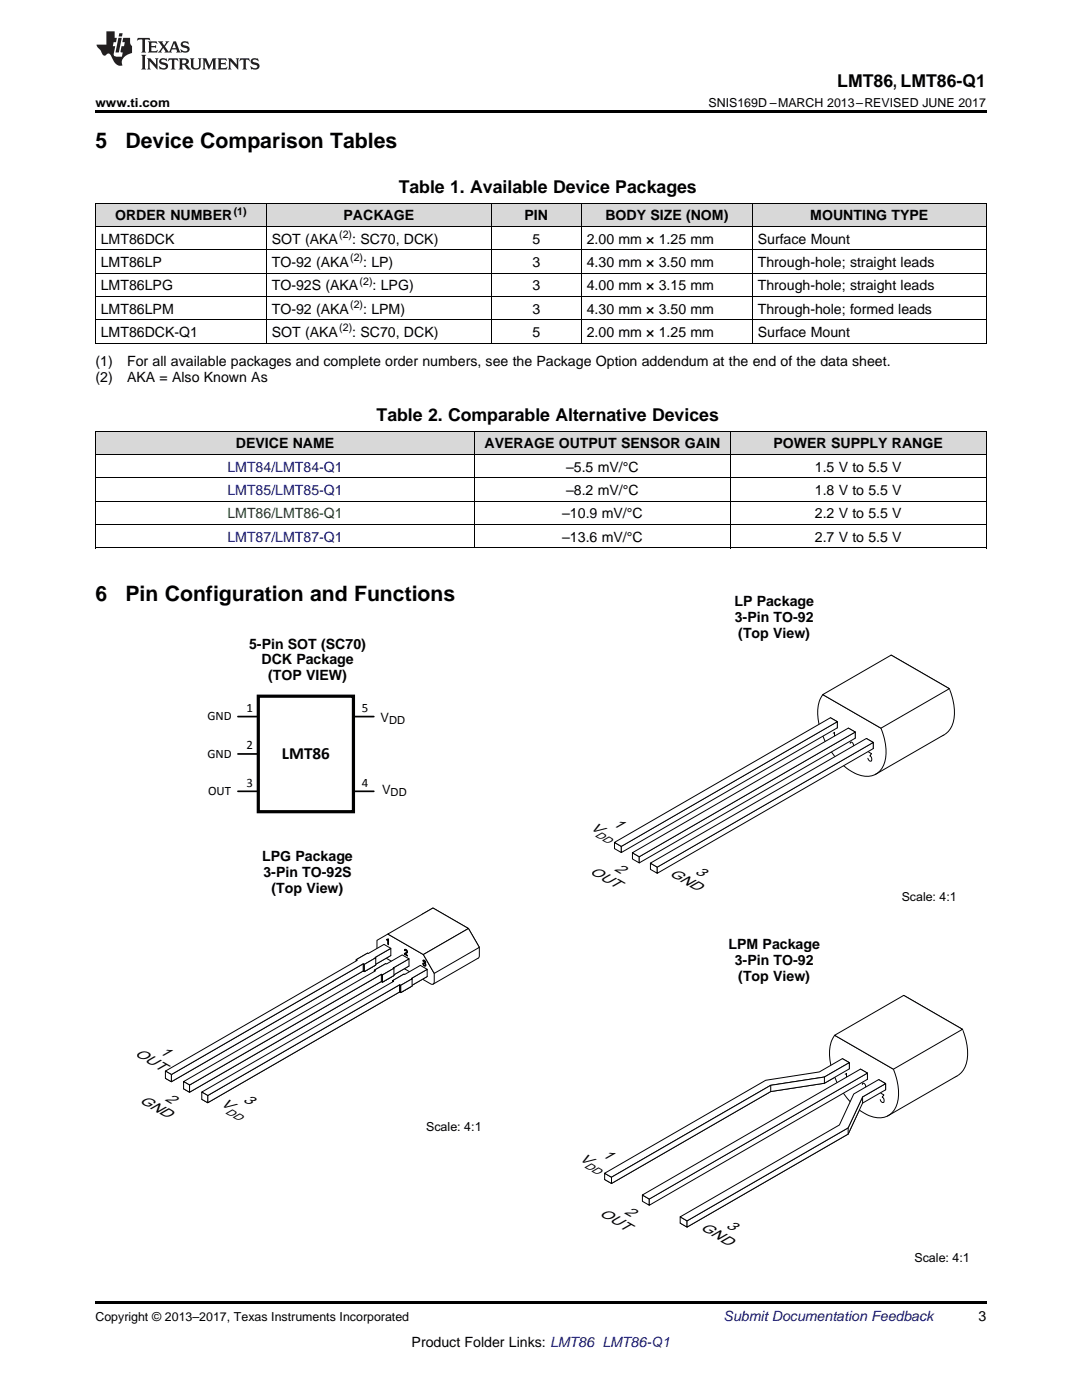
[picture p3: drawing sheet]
<svg xmlns="http://www.w3.org/2000/svg" width="216mm" height="279mm" viewBox="0 0 216 279" stroke-linecap="round" stroke-linejoin="round" font-family="sans-serif">
<g fill="#d8d8d8">
<path d="M19 86.1h75.7v4.7h-75.7z"/>
<path d="M94.7 86.1h51.1v4.7h-51.1z"/>
<path d="M145.8 86.1h51v4.7h-51z"/>
<path d="M19 40.6h34.2v4.6h-34.2z"/>
<path d="M53.2 40.6h44.8v4.6h-44.8z"/>
<path d="M98 40.6h18v4.6h-18z"/>
<path d="M116 40.6h34.1v4.6h-34.1z"/>
<path d="M150.1 40.6h46.7v4.6h-46.7z"/>
</g>
<path d="M19 259.7h177.8v.5h-177.8z" fill="#000"/>
<path d="M135.7 244.1l31.8-18.3 2.9-6.2 4.9-2.9 1.4 .8-4.6 2.6-2.9 6.2-32.1 18.6z" fill-rule="evenodd" fill="#fff"/>
<path d="M135.7 244.1l31.8-18.3 2.9-6.2 4.9-2.9 1.4 .8-4.6 2.6-2.9 6.2-32.1 18.6z" fill="none" stroke="#000" stroke-width=".2"/>
<path d="M171.7 213.4l1.4 .8v1.2l-1.4-.8z" fill-rule="evenodd" fill="#fff"/>
<path d="M171.7 213.4l1.4 .8v1.2l-1.4-.8z" fill="none" stroke="#000" stroke-width=".2"/>
<path d="M120.6 235.4l32.2-18.6 10.7-1.6 4.6-2.7 1.4 .8-5 2.9-10.7 1.6-31.8 18.4z" fill-rule="evenodd" fill="#fff"/>
<path d="M120.6 235.4l32.2-18.6 10.7-1.6 4.6-2.7 1.4 .8-5 2.9-10.7 1.6-31.8 18.4z" fill="none" stroke="#000" stroke-width=".2"/>
<path d="M180.3 198.7l11.8 6.7a10.5 10.5 0 0 1 .4 7.6 3.6 3.6 0 0 1-4.6 1.9 13.8 13.8 0 0 1-8.2-9.7 7.8 7.8 0 0 1 .6-6.5z" fill-rule="evenodd" fill="#fff"/>
<path d="M180.3 198.7l11.8 6.7a10.5 10.5 0 0 1 .4 7.6 3.6 3.6 0 0 1-4.6 1.9 13.8 13.8 0 0 1-8.2-9.7 7.8 7.8 0 0 1 .6-6.5z" fill="none" stroke="#000" stroke-width=".2"/>
<g fill="#fff">
<path d="M178.3 213.4l13.8-8-1 9.3-10.3 5.9z" fill-rule="evenodd"/>
<path d="M166.5 206.6l11.8 6.8a10.5 10.5 0 0 1 .4 7.6 3.6 3.6 0 0 1-4.5 1.9 13.8 13.8 0 0 1-8.3-9.7 7.8 7.8 0 0 1 .6-6.6z" fill-rule="evenodd"/>
</g>
<path d="M166.5 206.6l11.8 6.8a10.5 10.5 0 0 1 .4 7.6 3.6 3.6 0 0 1-4.5 1.9 13.8 13.8 0 0 1-8.3-9.7 7.8 7.8 0 0 1 .6-6.6z" fill="none" stroke="#000" stroke-width=".2"/>
<path d="M166.5 206.6l13.8-7.9 11.8 6.7-13.8 8z" fill-rule="evenodd" fill="#fff"/>
<path d="M166.5 206.6l13.8-7.9 11.8 6.7-13.8 8zM168.6 214.4l.3-.2v1.7M172.1 216.4v-.2a.56 .56 0 0 1 .6 .4 .56 .56 0 0 1-.1 .6l-.6 .5 .8 .4M175.8 218.2l.6 .3-.4 .5 .4 .3v.7l-.5-.1-.3-.5" fill="none" stroke="#000" stroke-width=".2"/>
<path d="M175.3 215.5l1.4 .8v1.2l-1.4-.8z" fill-rule="evenodd" fill="#fff"/>
<path d="M175.3 215.5l1.4 .8v1.2l-1.4-.8z" fill="none" stroke="#000" stroke-width=".2"/>
<path d="M135.7 242.9l1.4 .7v1.3l-1.4-.8z" fill-rule="evenodd" fill="#fff"/>
<path d="M135.7 242.9l1.4 .7v1.3l-1.4-.8z" fill="none" stroke="#000" stroke-width=".2"/>
<path d="M120.6 234.1l1.4 .8v1.3l-1.4-.8z" fill-rule="evenodd" fill="#fff"/>
<path d="M120.6 234.1l1.4 .8v1.3l-1.4-.8z" fill="none" stroke="#000" stroke-width=".2"/>
<path d="M171.7 213.4l1.4 .8v1.2l-1.4-.8z" fill-rule="evenodd" fill="#fff"/>
<path d="M171.7 213.4l1.4 .8v1.2l-1.4-.8z" fill="none" stroke="#000" stroke-width=".2"/>
<path d="M128.2 238.5l1.4 .8v1.2l-1.4-.8z" fill-rule="evenodd" fill="#fff"/>
<path d="M128.2 238.5l1.4 .8v1.2l-1.4-.8z" fill="none" stroke="#000" stroke-width=".2"/>
<path d="M129.6 239.3l43.5-25.2v1.3l-43.5 25.1z" fill-rule="evenodd" fill="#fff"/>
<path d="M129.6 239.3l43.5-25.2v1.3l-43.5 25.1z" fill="none" stroke="#000" stroke-width=".2"/>
<path d="M128.2 238.5l43.5-25.1 1.4 .8-43.5 25.1z" fill-rule="evenodd" fill="#fff"/>
<path d="M128.2 238.5l43.5-25.1 1.4 .8-43.5 25.1z" fill="none" stroke="#000" stroke-width=".2"/>
<path d="M168.1 211.3l1.4 .8v1.2l-1.4-.8z" fill-rule="evenodd" fill="#fff"/>
<path d="M168.1 211.3l1.4 .8v1.2l-1.4-.8zM191.1 214.7l-14 8" fill="none" stroke="#000" stroke-width=".2"/>
<path d="M120.6 234.1l32.2-18.5 10.7-1.7 4.6-2.6 1.4 .8-5 2.8-10.7 1.7-31.8 18.3z" fill-rule="evenodd" fill="#fff"/>
<path d="M120.6 234.1l32.2-18.5 10.7-1.7 4.6-2.6 1.4 .8-5 2.8-10.7 1.7-31.8 18.3z" fill="none" stroke="#000" stroke-width=".2"/>
<path d="M122 234.9l31.8-18.3 10.7-1.7 5-2.8v1.2l-5 2.9-10.7 1.6-31.8 18.4z" fill-rule="evenodd" fill="#fff"/>
<path d="M122 234.9l31.8-18.3 10.7-1.7 5-2.8v1.2l-5 2.9-10.7 1.6-31.8 18.4z" fill="none" stroke="#000" stroke-width=".2"/>
<path d="M137.1 243.6l32.1-18.5 2.9-6.2 4.6-2.6v1.2l-4.6 2.6-2.9 6.2-32.1 18.6z" fill-rule="evenodd" fill="#fff"/>
<path d="M137.1 243.6l32.1-18.5 2.9-6.2 4.6-2.6v1.2l-4.6 2.6-2.9 6.2-32.1 18.6z" fill="none" stroke="#000" stroke-width=".2"/>
<path d="M135.7 242.9l31.8-18.4 2.9-6.2 4.9-2.8 1.4 .8-4.6 2.6-2.9 6.2-32.1 18.5z" fill-rule="evenodd" fill="#fff"/>
<path d="M153.8 216.6v1.2M164.5 214.9v1.3M172.1 218.9v1.2M169.2 225.1v1.2M135.7 242.9l31.8-18.4 2.9-6.2 4.9-2.8 1.4 .8-4.6 2.6-2.9 6.2-32.1 18.5z" fill="none" stroke="#000" stroke-width=".2"/>
<path d="M84.2 182.5l2.2-1.3 7.1 4.1 2.1 3.8v1.9l-.4 .3-.3-.1-10-5.8a1.6 1.6 0 0 1-.7-1.3z" fill="#fff"/>
<path d="M84.2 182.5l2.2-1.3 7.1 4.1 2.1 3.8v1.9l-.4 .3-.3-.1-10-5.8a1.6 1.6 0 0 1-.7-1.3z" fill="none" stroke="#000" stroke-width=".2"/>
<path d="M92.6 190.8l2.4-1.4 .4 1.8-2.3 1.4z" fill-rule="evenodd" fill="#fff"/>
<path d="M75.2 187.7l2.2-1.3 7.1 4.1 2.1 3.8v1.9l-.4 .2-.3-.1-10-5.7a1.6 1.6 0 0 1-.7-1.3z" fill="#fff"/>
<path d="M75.2 187.7l2.2-1.3 7.1 4.1 2.1 3.8v1.9l-.4 .2-.3-.1-10-5.7a1.6 1.6 0 0 1-.7-1.3zM77.2 187.5l.3-.1v1.1l-.1-.1v-.8h-.2zM80.7 189.5a.44 .44 0 0 1 .6 .4 .44 .44 0 0 1-.5 .5l.5 .4-.6-.4 .1-.2a.32 .32 0 0 0 .4-.2 .32 .32 0 0 0-.3-.4l-.1 .1zM84.4 191.7a.36 .36 0 0 1 .4 .1 .36 .36 0 0 1 0 .4 .29 .29 0 0 1 .2 .5 .29 .29 0 0 1-.5-.1l-.1-.3 .3 .3a.24 .24 0 0 0 .2-.2 .24 .24 0 0 0-.3-.2l.1-.1a.17 .17 0 0 0 .1-.3 .17 .17 0 0 0-.3 0z" fill="none" stroke="#000" stroke-width=".2"/>
<path d="M77.4 186.4l9-5.2 7.1 4.1-9 5.2z" fill-rule="evenodd" fill="#fff"/>
<path d="M77.4 186.4l9-5.2 7.1 4.1-9 5.2z" fill="none" stroke="#000" stroke-width=".2"/>
<path d="M84.5 190.5l9-5.2 2.1 3.8-9 5.2z" fill-rule="evenodd" fill="#fff"/>
<path d="M84.5 190.5l9-5.2 2.1 3.8-9 5.2zM95.4 191.2l-8.9 5.2" fill="none" stroke="#000" stroke-width=".2"/>
<path d="M71.1 191.5l2.3-1.3v1.5l-2.3 1.3z" fill-rule="evenodd" fill="#fff"/>
<path d="M71.1 191.5l2.3-1.3v1.5l-2.3 1.3z" fill="none" stroke="#000" stroke-width=".2"/>
<path d="M33 215.2l38.3-22.1-.2-.1 2.3-1.3h.1l3.1-1.8 1.4 .8-5.3 3.2-.2-.1-38.3 22.1z" fill-rule="evenodd" fill="#fff"/>
<path d="M33 215.2l38.3-22.1-.2-.1 2.3-1.3h.1l3.1-1.8 1.4 .8-5.3 3.2-.2-.1-38.3 22.1z" fill="none" stroke="#000" stroke-width=".2"/>
<path d="M34.2 214.4l38.3-22.1 .2 .2 5.3-3.2v1.4l-3.2 1.8 .2 .1-2.3 1.3-.2-.1-38.3 22.1z" fill-rule="evenodd" fill="#fff"/>
<path d="M34.2 214.4l38.3-22.1 .2 .2 5.3-3.2v1.4l-3.2 1.8 .2 .1-2.3 1.3-.2-.1-38.3 22.1z" fill="none" stroke="#000" stroke-width=".2"/>
<path d="M33 213.8l38.3-22.1-.2-.2 2.3-1.3 .1 .1 3.1-1.8 1.4 .8-5.3 3.2-.2-.2-38.3 22.1z" fill-rule="evenodd" fill="#fff"/>
<path d="M33 213.8l38.3-22.1-.2-.2 2.3-1.3 .1 .1 3.1-1.8 1.4 .8-5.3 3.2-.2-.2-38.3 22.1z" fill="none" stroke="#000" stroke-width=".2"/>
<path d="M72.7 192.5l2.3-1.3v1.4l-2.3 1.3z" fill-rule="evenodd" fill="#fff"/>
<path d="M72.7 192.5l2.3-1.3v1.4l-2.3 1.3z" fill="none" stroke="#000" stroke-width=".2"/>
<path d="M72.5 192.3l.2 .2v1.4l-.2-.1z" fill-rule="evenodd" fill="#fff"/>
<path d="M72.5 192.3l.2 .2v1.4l-.2-.1z" fill="none" stroke="#000" stroke-width=".2"/>
<path d="M33 213.8l1.2 .6v1.5l-1.2-.7z" fill-rule="evenodd" fill="#fff"/>
<path d="M33 213.8l1.2 .6v1.5l-1.2-.7z" fill="none" stroke="#000" stroke-width=".2"/>
<path d="M74.7 193.6l2.3-1.3v1.4l-2.3 1.4z" fill-rule="evenodd" fill="#fff"/>
<path d="M74.7 193.6l2.3-1.3v1.4l-2.3 1.4z" fill="none" stroke="#000" stroke-width=".2"/>
<path d="M36.6 217.3l38.3-22.1-.2-.1 2.3-1.4 .1 .1 3.2-1.8 1.3 .8-5.3 3.2-.2-.1-38.3 22.1z" fill-rule="evenodd" fill="#fff"/>
<path d="M36.6 217.3l38.3-22.1-.2-.1 2.3-1.4 .1 .1 3.2-1.8 1.3 .8-5.3 3.2-.2-.1-38.3 22.1z" fill="none" stroke="#000" stroke-width=".2"/>
<path d="M37.8 216.5l38.3-22.1 .2 .2 5.3-3.2v1.4l-3.1 1.8 .1 .1-2.3 1.3-.2-.1-38.3 22.1z" fill-rule="evenodd" fill="#fff"/>
<path d="M37.8 216.5l38.3-22.1 .2 .2 5.3-3.2v1.4l-3.1 1.8 .1 .1-2.3 1.3-.2-.1-38.3 22.1z" fill="none" stroke="#000" stroke-width=".2"/>
<path d="M36.6 215.9l38.3-22.1-.2-.2 2.3-1.3 .1 .1 3.2-1.8 1.3 .8-5.3 3.2-.2-.2-38.3 22.1z" fill-rule="evenodd" fill="#fff"/>
<path d="M36.6 215.9l38.3-22.1-.2-.2 2.3-1.3 .1 .1 3.2-1.8 1.3 .8-5.3 3.2-.2-.2-38.3 22.1z" fill="none" stroke="#000" stroke-width=".2"/>
<path d="M76.3 194.6l2.3-1.4v1.5l-2.3 1.3z" fill-rule="evenodd" fill="#fff"/>
<path d="M76.3 194.6l2.3-1.4v1.5l-2.3 1.3z" fill="none" stroke="#000" stroke-width=".2"/>
<path d="M76.1 194.4l.2 .2v1.4l-.2-.1z" fill-rule="evenodd" fill="#fff"/>
<path d="M76.1 194.4l.2 .2v1.4l-.2-.1z" fill="none" stroke="#000" stroke-width=".2"/>
<path d="M36.6 215.9l1.2 .6v1.5l-1.2-.7z" fill-rule="evenodd" fill="#fff"/>
<path d="M36.6 215.9l1.2 .6v1.5l-1.2-.7z" fill="none" stroke="#000" stroke-width=".2"/>
<path d="M78.3 195.7l2.3-1.3v1.4l-2.3 1.4z" fill-rule="evenodd" fill="#fff"/>
<path d="M78.3 195.7l2.3-1.3v1.4l-2.3 1.4z" fill="none" stroke="#000" stroke-width=".2"/>
<path d="M40.3 219.4l38.2-22.1-.2-.1 2.3-1.4 .1 .1 3.2-1.8 1.3 .8-5.3 3.2-.2-.1-38.3 22.1z" fill-rule="evenodd" fill="#fff"/>
<path d="M40.3 219.4l38.2-22.1-.2-.1 2.3-1.4 .1 .1 3.2-1.8 1.3 .8-5.3 3.2-.2-.1-38.3 22.1z" fill="none" stroke="#000" stroke-width=".2"/>
<path d="M41.4 218.6l38.3-22.1 .2 .2 5.3-3.3v1.5l-3.1 1.8 .1 .1-2.3 1.3-.2-.1-38.3 22.1z" fill-rule="evenodd" fill="#fff"/>
<path d="M41.4 218.6l38.3-22.1 .2 .2 5.3-3.3v1.5l-3.1 1.8 .1 .1-2.3 1.3-.2-.1-38.3 22.1z" fill="none" stroke="#000" stroke-width=".2"/>
<path d="M40.3 218l38.2-22.2-.2-.1 2.3-1.3 .1 .1 3.2-1.8 1.3 .7-5.3 3.3-.2-.2-38.3 22.1z" fill-rule="evenodd" fill="#fff"/>
<path d="M40.3 218l38.2-22.2-.2-.1 2.3-1.3 .1 .1 3.2-1.8 1.3 .7-5.3 3.3-.2-.2-38.3 22.1z" fill="none" stroke="#000" stroke-width=".2"/>
<path d="M79.9 196.7l2.3-1.4v1.5l-2.3 1.3z" fill-rule="evenodd" fill="#fff"/>
<path d="M79.9 196.7l2.3-1.4v1.5l-2.3 1.3z" fill="none" stroke="#000" stroke-width=".2"/>
<path d="M79.7 196.5l.2 .2v1.4l-.2-.1z" fill-rule="evenodd" fill="#fff"/>
<path d="M79.7 196.5l.2 .2v1.4l-.2-.1z" fill="none" stroke="#000" stroke-width=".2"/>
<path d="M40.3 218l1.1 .6v1.5l-1.1-.7z" fill-rule="evenodd" fill="#fff"/>
<path d="M40.3 218l1.1 .6v1.5l-1.1-.7z" fill="none" stroke="#000" stroke-width=".2"/>
<path d="M177.8 130.7l11.6 6.7a10.4 10.4 0 0 1 .5 7.6 3.6 3.6 0 0 1-4.5 1.9 13.7 13.7 0 0 1-8.2-9.7 7.8 7.8 0 0 1 .6-6.5z" fill-rule="evenodd" fill="#fff"/>
<path d="M177.8 130.7l11.6 6.7a10.4 10.4 0 0 1 .5 7.6 3.6 3.6 0 0 1-4.5 1.9 13.7 13.7 0 0 1-8.2-9.7 7.8 7.8 0 0 1 .6-6.5z" fill="none" stroke="#000" stroke-width=".2"/>
<g fill="#fff">
<path d="M175.8 145.3l13.6-7.9-1 9.2-10.1 5.8z" fill-rule="evenodd"/>
<path d="M164.2 138.6l11.6 6.7a10.4 10.4 0 0 1 .5 7.5 3.6 3.6 0 0 1-4.6 1.9 13.7 13.7 0 0 1-8.1-9.6 7.8 7.8 0 0 1 .6-6.5z" fill-rule="evenodd"/>
</g>
<path d="M164.2 138.6l11.6 6.7a10.4 10.4 0 0 1 .5 7.5 3.6 3.6 0 0 1-4.6 1.9 13.7 13.7 0 0 1-8.1-9.6 7.8 7.8 0 0 1 .6-6.5z" fill="none" stroke="#000" stroke-width=".2"/>
<path d="M164.2 138.6l13.6-7.9 11.6 6.7-13.6 7.9z" fill-rule="evenodd" fill="#fff"/>
<path d="M164.2 138.6l13.6-7.9 11.6 6.7-13.6 7.9zM166.3 146.3l.2-.1v1.6M169.6 148.4l.1-.2a.55 .55 0 0 1 .6 .3 .55 .55 0 0 1-.2 .6l-.5 .5 .8 .4M173.3 150.1l.6 .3-.3 .4 .3 .4v.6h-.4l-.3-.5" fill="none" stroke="#000" stroke-width=".2"/>
<path d="M172.9 147.4l1.3 .8v1.2l-1.3-.8z" fill-rule="evenodd" fill="#fff"/>
<path d="M172.9 147.4l1.3 .8v1.2l-1.3-.8z" fill="none" stroke="#000" stroke-width=".2"/>
<path d="M129.8 172.3l1.3 .8v1.2l-1.3-.8z" fill-rule="evenodd" fill="#fff"/>
<path d="M129.8 172.3l1.3 .8v1.2l-1.3-.8z" fill="none" stroke="#000" stroke-width=".2"/>
<path d="M131.1 173l43.1-24.8v1.2l-43.1 24.9z" fill-rule="evenodd" fill="#fff"/>
<path d="M131.1 173l43.1-24.8v1.2l-43.1 24.9z" fill="none" stroke="#000" stroke-width=".2"/>
<path d="M129.8 172.3l43.1-24.9 1.3 .8-43.1 24.9z" fill-rule="evenodd" fill="#fff"/>
<path d="M129.8 172.3l43.1-24.9 1.3 .8-43.1 24.9z" fill="none" stroke="#000" stroke-width=".2"/>
<path d="M169.3 145.3l1.3 .8v1.2l-1.3-.8z" fill-rule="evenodd" fill="#fff"/>
<path d="M169.3 145.3l1.3 .8v1.2l-1.3-.8z" fill="none" stroke="#000" stroke-width=".2"/>
<path d="M126.2 170.2l1.4 .8v1.2l-1.4-.8z" fill-rule="evenodd" fill="#fff"/>
<path d="M126.2 170.2l1.4 .8v1.2l-1.4-.8z" fill="none" stroke="#000" stroke-width=".2"/>
<path d="M127.6 171l43-24.9v1.2l-43 24.9z" fill-rule="evenodd" fill="#fff"/>
<path d="M127.6 171l43-24.9v1.2l-43 24.9z" fill="none" stroke="#000" stroke-width=".2"/>
<path d="M126.2 170.2l43.1-24.9 1.3 .8-43 24.9z" fill-rule="evenodd" fill="#fff"/>
<path d="M126.2 170.2l43.1-24.9 1.3 .8-43 24.9z" fill="none" stroke="#000" stroke-width=".2"/>
<path d="M165.7 143.2l1.4 .8v1.3l-1.4-.8z" fill-rule="evenodd" fill="#fff"/>
<path d="M165.7 143.2l1.4 .8v1.3l-1.4-.8z" fill="none" stroke="#000" stroke-width=".2"/>
<path d="M122.6 168.1l1.4 .8v1.2l-1.4-.7z" fill-rule="evenodd" fill="#fff"/>
<path d="M122.6 168.1l1.4 .8v1.2l-1.4-.7z" fill="none" stroke="#000" stroke-width=".2"/>
<path d="M124 168.9l43.1-24.9v1.3l-43.1 24.8z" fill-rule="evenodd" fill="#fff"/>
<path d="M124 168.9l43.1-24.9v1.3l-43.1 24.8z" fill="none" stroke="#000" stroke-width=".2"/>
<path d="M122.6 168.1l43.1-24.9 1.4 .8-43.1 24.9z" fill-rule="evenodd" fill="#fff"/>
<path d="M188.4 146.6l-13.8 8M122.6 168.1l43.1-24.9 1.4 .8-43.1 24.9z" fill="none" stroke="#000" stroke-width=".2"/>
<path d="M51.5 138.9h19v23.1h-19z" fill-rule="evenodd" fill="#fff"/>
<path d="M51.5 138.9h19v23.1h-19z" fill="none" stroke="#000" stroke-width=".64" stroke-linecap="butt"/>
<path d="M47.5 143h4M47.5 157.9h4M47.5 150.5h4M70.5 143h4.1M70.5 157.9h4.1" fill="none" stroke="#000" stroke-width=".34"/>
<g fill="none" stroke="#000" stroke-width=".2">
<path d="M19 59.1h177.8M19 54.5h177.8M19 49.8h177.8M19 45.2h177.8M19 40.5h177.8M19.1 40.5v28M53.1 40.5v28M98 40.5v28M116 40.5v28M150.1 40.5v28M196.8 40.5v28M19 68.5h177.8"/>
<path d="M19 63.8h177.8M19 95.4h177.8M19 90.7h177.8M19 86.1h177.8M19.1 86.1v23.3M94.7 86.1v23.3M145.7 86.1v23.3M196.8 86.1v23.3M19 109.3h177.8M19 104.7h177.8M19 100h177.8"/>
</g>
<path d="M19 22h177.8v.5h-177.8zM19 68.5h.2zM97.9 68.5h.1zM115.9 68.5h.1zM150 68.5h.1zM196.7 68.5h.1zM19 109.4h.2zM145.7 109.4h.1zM196.7 109.4h.1z" fill="#000"/>
<g fill="#231f20">
<path d="M27.5 7.6l-.1 .5 .4-.2h.6v.1v2.1l-.2 .4h1l-.3-.4v-2.1l.1-.1h.5l.5 .2-.2-.5zM29.5 8.3l.2 .3v1.5l-.2 .4h1.8l.2-.6a1.04 1.04 0 0 1-1.3 .2v-.7h.6l.3 .2v-.6l-.3 .2h-.6v-.6l.8-.1 .4 .3-.2-.5zM31.5 8.3l.9 1.1-.9 1.1h.8l-.2-.2 .5-.7 .4 .7-.2 .2h1.5l-.1-.2 .1-.4h.9l.1 .4-.2 .2h1l-.3-.3-.7-1.9h-.5l-.9 2-.8-1 .9-1h-.8l.1 .3-.3 .5-.4-.6 .2-.2zM34.7 8.6l.4 1h-.7zM36.3 8.4a.63 .63 0 0 0-.2 .7 .63 .63 0 0 0 .6 .4l.6 .2 .1 .2a.75 .75 0 0 1-.7 .4 .75 .75 0 0 1-.6-.5l.1 .7 .1-.1a1.11 1.11 0 0 0 1.5-.6 1.13 1.13 0 0 0-1.2-.8l-.1-.4a1.04 1.04 0 0 1 1.2 .2l-.2-.5-.1 .1-.5-.2zM28.2 10.9l.2 .4v2.2l-.2 .4h1l-.3-.4v-2.2l.3-.4zM29.3 11.6l.3 .4v1.5l-.3 .4h.8l-.2-.4v-1.3l1.5 1.7v-1.9l.2-.4h-.7l.2 .4v.9l-1.1-1.3zM32 11.8a.62 .62 0 0 0-.2 .7 .62 .62 0 0 0 .6 .4l.6 .1 .1 .3a.76 .76 0 0 1-.7 .3 .76 .76 0 0 1-.6-.4l.1 .7 .1-.1a1.11 1.11 0 0 0 1.5-.6 1.13 1.13 0 0 0-1.2-.8l-.1-.4a1.04 1.04 0 0 1 1.2 .2l-.2-.6-.1 .1-.5-.1zM33.7 11.6l-.2 .6a.61 .61 0 0 1 .8-.3v1.6l-.2 .4h.9l-.2-.4v-1.6a.63 .63 0 0 1 .8 .3l-.2-.6zM35.6 11.6l.3 .4v1.5l-.3 .4h1l-.2-.2v-.8l.5 .2a.76 .76 0 0 0 1.2 .7l-1-1a.58 .58 0 0 0 .6-.5 .58 .58 0 0 0-.5-.6zM36.4 11.9h.1a.45 .45 0 0 1 .5 .1 .45 .45 0 0 1 .1 .5l-.7 .2zM37.9 11.6l.2 .2a2.17 2.17 0 0 0 .3 1.9 .99 .99 0 0 0 1.6-.6v-1.1l.2-.4h-.7l.2 .2a1.92 1.92 0 0 1-.2 1.8 .6 .6 0 0 1-.9-.5v-1.1l.2-.4zM40.4 11.6l.2 .4v1.5l-.2 .4h.7l-.2-.4v-1.4l.8 1.8 .8-1.8v1.4l-.2 .4h.9l-.2-.4v-1.5l.2-.4h-.8l-.6 1.5-.6-1.5zM43.4 11.6l.2 .4v1.5l-.2 .4h1.8l.2-.6a1.04 1.04 0 0 1-1.3 .1v-.6h.5l.4 .2v-.6l-.4 .2h-.5v-.7h.8l.3 .3-.1-.6zM45.5 11.6l.2 .4v1.5l-.2 .4h.7l-.2-.4v-1.3l1.5 1.7v-1.9l.2-.4h-.7l.2 .4v.9l-1.1-1.3zM47.9 11.6l-.1 .6a.61 .61 0 0 1 .8-.3v1.6l-.3 .4h1l-.3-.4 .1-1.6a.63 .63 0 0 1 .7 .3l-.1-.6zM50.2 11.8a.62 .62 0 0 0-.2 .7 .62 .62 0 0 0 .6 .4l.6 .1 .2 .3a.76 .76 0 0 1-.8 .3 .76 .76 0 0 1-.6-.4l.1 .7 .2-.1a1.11 1.11 0 0 0 1.5-.6 1.13 1.13 0 0 0-1.3-.8l-.1-.4a1.04 1.04 0 0 1 1.2 .2l-.1-.6-.2 .1-.5-.1z"/>
<path d="M21.2 6.3v2.6h-1.9l.1 .4 .7 .9a.91 .91 0 0 0 1 .8 .56 .56 0 0 1 .5-.3 .56 .56 0 0 1 .5 .3l.4 .8a1.53 1.53 0 0 0 1.9 1.2 1.54 1.54 0 0 1 1-2.1l.9-.3v-1.4a1.52 1.52 0 0 1-.3-1.6h-1.4l-.2 .8h.5l-.2 .8h-.4l-.2 1v.2l.4 .1-.2 .8a1.93 1.93 0 0 1-1.6-.3l.3-1.8h-.5l.2-.8h.4l.2-.8h-.4v-1.3zM23.6 7.6l-.6 2.9h.7l.6-2.9zM23.8 6.6l-.1 .7h.6l.2-.7z"/>
</g>
<g font-size="4.2">
<text x="19" y="29.6">5</text>
<text x="25" y="29.6">Device Comparison Tables</text>
<text x="19" y="119.9">6</text>
<text x="25" y="119.9">Pin Configuration and Functions</text>
</g>
<g font-size="3.5">
<text x="167.1" y="17.3">LMT86, LMT86-Q1</text>
<text x="79.6" y="38.5">Table 1. Available Device Packages</text>
<text x="75.1" y="84">Table 2. Comparable Alternative Devices</text>
</g>
<text font-size="3.4" x="56.2" y="151.5">LMT86</text>
<g font-size="3">
<text x="117.7" y="165.4" transform="rotate(30 117.7 165.4)">V</text>
<text x="122.1" y="164.7" transform="rotate(30 122.1 164.7)">1</text>
<text x="122.5" y="173.7" transform="rotate(30 122.5 173.7)">2</text>
<text x="117.6" y="174.2" transform="rotate(30 117.6 174.2)">OUT</text>
<text x="133.5" y="174.6" transform="rotate(30 133.5 174.6)">GND</text>
<text x="138.5" y="174.2" transform="rotate(30 138.5 174.2)">3</text>
<text x="26.7" y="210.6" transform="rotate(30 26.7 210.6)">OUT</text>
<text x="31.7" y="210.1" transform="rotate(30 31.7 210.1)">1</text>
<text x="27.7" y="219.9" transform="rotate(30 27.7 219.9)">GND</text>
<text x="32.8" y="219.5" transform="rotate(30 32.8 219.5)">2</text>
<text x="43.9" y="220.6" transform="rotate(30 43.9 220.6)">V</text>
<text x="48.4" y="219.8" transform="rotate(30 48.4 219.8)">3</text>
<text x="115.5" y="231.5" transform="rotate(30 115.5 231.5)">V</text>
<text x="120" y="230.7" transform="rotate(30 120 230.7)">1</text>
<text x="119.5" y="242.5" transform="rotate(30 119.5 242.5)">OUT</text>
<text x="124.5" y="242" transform="rotate(30 124.5 242)">2</text>
<text x="139.6" y="245.3" transform="rotate(30 139.6 245.3)">GND</text>
<text x="144.7" y="244.9" transform="rotate(30 144.7 244.9)">3</text>
</g>
<g font-size="2.8">
<text x="23" y="44">ORDER NUMBER</text>
<text x="68.5" y="44">PACKAGE</text>
<text x="104.6" y="44">PIN</text>
<text x="120.8" y="44">BODY SIZE (NOM)</text>
<text x="161.7" y="44">MOUNTING TYPE</text>
<text x="20.1" y="48.6">LMT86DCK</text>
<text x="20.1" y="53.3">LMT86LP</text>
<text x="54.2" y="48.6">SOT (AKA</text>
<text x="54.2" y="53.3">TO-92 (AKA</text>
<text x="70.3" y="48.6">: SC70, DCK)</text>
<text x="72.5" y="53.3">: LP)</text>
<text x="106.2" y="48.6">5</text>
<text x="106.2" y="53.3">3</text>
<text x="117.1" y="48.6">2.00 mm × 1.25 mm</text>
<text x="117.1" y="53.3">4.30 mm × 3.50 mm</text>
<text x="151.2" y="48.6">Surface Mount</text>
<text x="151.2" y="53.3">Through-hole; straight leads</text>
<text x="20.1" y="57.9">LMT86LPG</text>
<text x="54.2" y="57.9">TO-92S (AKA</text>
<text x="74.3" y="57.9">: LPG)</text>
<text x="106.2" y="57.9">3</text>
<text x="117.1" y="57.9">4.00 mm × 3.15 mm</text>
<text x="151.2" y="57.9">Through-hole; straight leads</text>
<text x="20.1" y="62.6">LMT86LPM</text>
<text x="54.2" y="62.6">TO-92 (AKA</text>
<text x="72.5" y="62.6">: LPM)</text>
<text x="106.2" y="62.6">3</text>
<text x="117.1" y="62.6">4.30 mm × 3.50 mm</text>
<text x="151.2" y="62.6">Through-hole; formed leads</text>
<text x="20.1" y="67.2">LMT86DCK-Q1</text>
<text x="54.2" y="67.2">SOT (AKA</text>
<text x="70.3" y="67.2">: SC70, DCK)</text>
<text x="106.2" y="67.2">5</text>
<text x="117.1" y="67.2">2.00 mm × 1.25 mm</text>
<text x="151.2" y="67.2">Surface Mount</text>
<text x="19" y="73.1">(1)</text>
<text x="19" y="76.3">(2)</text>
<text x="25.4" y="73.1">For all available packages and complete order numbers, see the Package Option addendum at the end of the data sheet.</text>
<text x="25.4" y="76.3">AKA = Also Known As</text>
<text x="47.1" y="89.5">DEVICE NAME</text>
<text x="96.7" y="89.5">AVERAGE OUTPUT SENSOR GAIN</text>
<text x="154.3" y="89.5">POWER SUPPLY RANGE</text>
<text x="113" y="94.2">–5.5 mV/°C</text>
<text x="162.6" y="94.2">1.5 V to 5.5 V</text>
<text x="113" y="98.8">–8.2 mV/°C</text>
<text x="162.6" y="98.8">1.8 V to 5.5 V</text>
<text x="112.2" y="103.5">–10.9 mV/°C</text>
<text x="162.6" y="103.5">2.2 V to 5.5 V</text>
<text x="112.2" y="108.1">–13.6 mV/°C</text>
<text x="162.6" y="108.1">2.7 V to 5.5 V</text>
<text x="146.5" y="121">LP Package</text>
<text x="146.6" y="124.2">3-Pin TO-92</text>
<text x="49.7" y="129.4">5-Pin SOT (SC70)</text>
<text x="147.3" y="127.4">(Top View)</text>
<text x="52.2" y="132.6">DCK Package</text>
<text x="53.5" y="135.8">(TOP VIEW)</text>
<text x="52.3" y="171.8">LPG Package</text>
<text x="52.6" y="175">3-Pin TO-92S</text>
<text x="54.2" y="178.2">(Top View)</text>
<text x="145.4" y="189.4">LPM Package</text>
<text x="146.6" y="192.6">3-Pin TO-92</text>
<text x="147.3" y="195.8">(Top View)</text>
<text x="195.3" y="263.6">3</text>
<text x="82.1" y="268.9">Product Folder Links: LMT86 LMT86-Q1</text>
</g>
<g font-size="2.8" fill="#0000c8">
<text x="45.4" y="94.2">LMT84/LMT84-Q1</text>
<text x="45.4" y="98.8">LMT85/LMT85-Q1</text>
<text x="45.4" y="108.1">LMT87/LMT87-Q1</text>
<text x="144.4" y="263.6">Submit Documentation Feedback</text>
</g>
<text font-size="2.8" fill="#008000" x="45.4" y="103.5">LMT86/LMT86-Q1</text>
<g font-size="2.6">
<text x="41.4" y="143.8">GND</text>
<text x="49.2" y="142.1">1</text>
<text x="72.2" y="142.1">5</text>
<text x="49.2" y="149.5">2</text>
<text x="75.9" y="144">V</text>
<text x="41.4" y="151.2">GND</text>
<text x="41.5" y="158.7">OUT</text>
<text x="49.2" y="157">3</text>
<text x="72.2" y="157">4</text>
<text x="76.2" y="158.5">V</text>
</g>
<g font-size="2.5">
<text x="19" y="21.4">www.ti.com</text>
<text x="141.4" y="21.4">SNIS169D –MARCH 2013–REVISED JUNE 2017</text>
<text x="179.9" y="179.9">Scale: 4:1</text>
<text x="85" y="225.8">Scale: 4:1</text>
<text x="182.4" y="251.8">Scale: 4:1</text>
<text x="19" y="263.6">Copyright © 2013–2017, Texas Instruments Incorporated</text>
</g>
<g font-size="2.3">
<text x="44.9" y="222" transform="rotate(30 44.9 222)">DD</text>
<text x="116.5" y="232.9" transform="rotate(30 116.5 232.9)">DD</text>
</g>
<g font-size="2.2">
<text x="77.6" y="144.5">DD</text>
<text x="77.9" y="158.9">DD</text>
<text x="118.7" y="166.9" transform="rotate(30 118.7 166.9)">DD</text>
</g>
<g font-size="2.1">
<text x="46.6" y="42.8">(1)</text>
<text x="67.7" y="47.5">(2)</text>
<text x="69.9" y="52.1">(2)</text>
<text x="71.8" y="56.8">(2)</text>
<text x="69.9" y="61.5">(2)</text>
<text x="67.7" y="66.1">(2)</text>
</g>
<g font-size="1.5">
<text x="77" y="188.2" transform="rotate(30 77 188.2)">1</text>
<text x="80.6" y="190.4" transform="rotate(30 80.6 190.4)">2</text>
<text x="84.3" y="192.5" transform="rotate(30 84.3 192.5)">3</text>
</g>
</svg>
